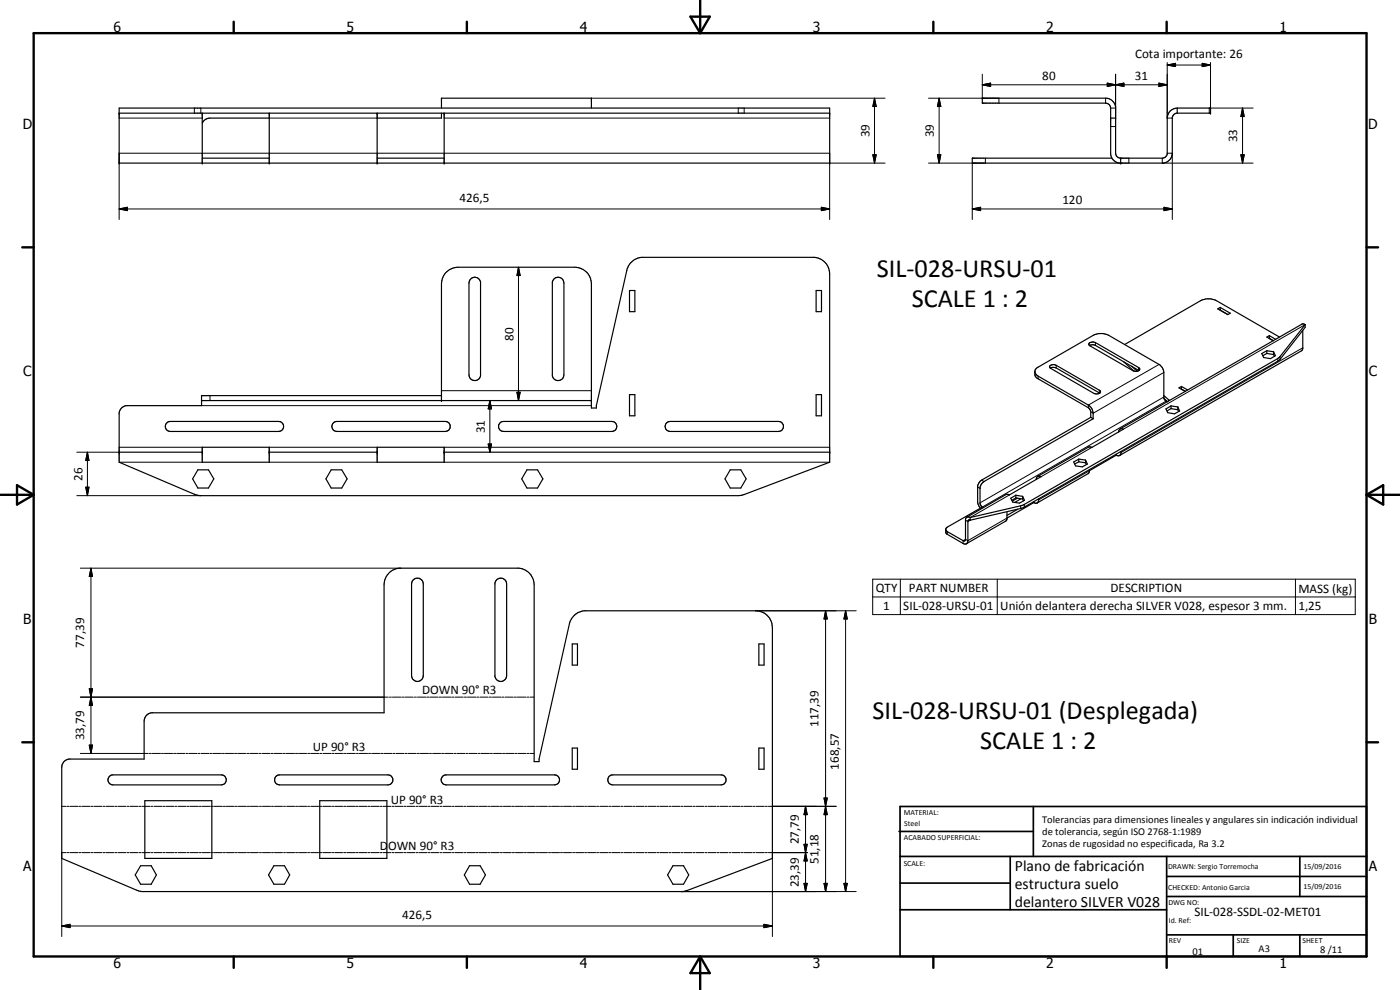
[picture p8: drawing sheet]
<svg xmlns="http://www.w3.org/2000/svg" width="420mm" height="297mm" viewBox="0 0 420 297" stroke-linecap="round" stroke-linejoin="round" font-family="sans-serif">
<g fill="none" stroke="#000" stroke-width=".35">
<path d="M35.8 32.4h213.2v16.5h-213.2zM35.8 34h213.2M60.7 34v14.9M80.8 34v14.9M80.8 35.4h-17.8a2.56 2.56 0 0 0-2.3 1.6M113.2 34v14.9M132.5 32.4v-2.9h45v2.9M132.5 34v1.4h-19.3M133.3 34v14.9M333.3 35.4h1.5M353.3 32.4h10v1.6h-10.3l-.8 .4-.4 .8v10.8a3 3 0 0 1-2.6 2.9h-57.4v-1.4h41.9M353.3 32.4a3 3 0 0 0-3 3v10.8l-.6 1-.9 .3h-12.5"/>
<path d="M353.3 32.4v1.6M60.7 47.5h20.1M113.2 47.5h20.1M333.7 47.5l-.4-1.1v-14a1.52 1.52 0 0 0-1.5-1.5h-37v-1.4h37.4a3.1 3.1 0 0 1 2.6 2.5v14a1.52 1.52 0 0 0 1.5 1.5M333.7 47.5l1.1 1.1 1.1 .3M336.3 47.5v1.4M141.2 83.8a1.75 1.75 0 0 1 1.8-.5 1.75 1.75 0 0 1 1.2 1.3v28.2a1.75 1.75 0 0 1-1.9 1.4 1.75 1.75 0 0 1-1.6-1.8v-27.4zM166.2 83.8a1.74 1.74 0 0 1 1.9-.5 1.74 1.74 0 0 1 1.1 1.7v27.4a1.75 1.75 0 0 1-1.5 1.8 1.75 1.75 0 0 1-1.9-1.4v-28.2zM188.9 87.2h1.6v6.3h-1.6zM244.9 87.2h1.6v6.3h-1.6zM366.2 93l2.3 1.4M366.2 93v.1"/>
<path d="M366.2 92.2l3 1.8-.7 .4M366.2 92.2l-.7 .5 3 1.7M366.2 92.2v.8M391 99.1v5.5l-.4 .7-54.6 31.4M391.7 97.4l-.5-.2-.5 .1-54.5 31.4M391.7 97.4l-7.7 9.8-.5 .4-76.4 43.9-15.9 3.8M391.7 97.4v.8l-7.5 9.6-.7 .6-76.4 43.9-15.9 3.8M132.5 118.7h-72v3h-22.6a2.55 2.55 0 0 0-2.1 2.1v14.9l22.5 9.6 1.5 .4 162.7-.1 26.5-9.9v-56.5a5 5 0 0 0-4.5-5h-52a5 5 0 0 0-4.4 3.9l-9.1 40.6v.7h-1.5v-37.2a5 5 0 0 0-5-5h-35a5 5 0 0 0-5 5v35M188.9 118.4h1.6v6.4h-1.6zM244.9 118.4h1.6v6.4h-1.6zM310.6 111.8l1 1.1 15 8.6a3 3 0 0 1 1.5 2.5v1.6M315.2 109.7l.8-.3 1 .2 12.9 7.5a.57 .57 0 0 1 .3 .7 .57 .57 0 0 1-.7 .4l-1.2-.2-13-7.5-.3-.3z"/>
<path d="M315.2 110.5l.6-.3 1.2 .2 13 7.5M326.9 102.9a1.9 1.9 0 0 1 1.8-.1l13 7.5a.59 .59 0 0 1 .3 .7 .59 .59 0 0 1-.7 .4l-1.2-.1-13-7.5-.3-.4zM327 103.7l.9-.3 .8 .2 13.1 7.6M337.1 108.5l3.2 2.8M339.6 109.9l1.7 1.5M349.3 118.7l1.4 1.2M349.3 119.5l1.1 1M349.3 119.5v-7.7a3 3 0 0 0-1.5-2.5l-15-8.7a5.1 5.1 0 0 0-4.7 0l-16.8 9.7-.7 1v1.3l.7 .9 15.5 9 .6 1.1v1.6M349.3 119.5l1 1.1M350.7 119.9l.3 .2M350.7 119.9v.4M354.5 116.8h.1"/>
<path d="M354.6 116.8l1.2 .6M354.6 116l1.8 1M354.6 116v.8M354.6 116l-.8 .4 1.9 1M380.2 106l2 .4M380.2 106l-1.2 .7M380.2 105.2l-1.5 .9 .6 1.2 2 .3 1.5-.9-.6-1.2M380.2 105.2l2 .3M380.2 105.2v.8M380.9 100.7l-.7 .4 1.9 1.1-1.2-.7M380.9 101.5v.1M380.9 100.7l2 1.1"/>
<path d="M380.9 100.7v.8M382.2 106.4l.3 .5M382.2 105.5v.9M384 101.1l-18.9-10.9a5.2 5.2 0 0 0-4.8 0l-22.8 13.2M35.8 135.7h24.9M50.1 126.9l1-.5h32.5a1.5 1.5 0 0 1 1.5 1.6 1.5 1.5 0 0 1-1.5 1.5h-32.5a1.51 1.51 0 0 1-1.4-1 1.51 1.51 0 0 1 .4-1.6zM60.5 120.2h117M60.7 134.2h20.1v4.5h-20.1zM80.8 135.7h32.4M100.1 126.9l1-.5h32.5a1.5 1.5 0 0 1 1.5 1.6 1.5 1.5 0 0 1-1.5 1.5h-32.5a1.51 1.51 0 0 1-1.4-1 1.51 1.51 0 0 1 .4-1.6zM113.2 134.2h20.1v4.5h-20.1zM133.3 135.7h115.7"/>
<path d="M150.1 126.9l1-.5h32.5a1.5 1.5 0 0 1 1.5 1.6 1.5 1.5 0 0 1-1.5 1.5h-32.5a1.51 1.51 0 0 1-1.4-1 1.51 1.51 0 0 1 .4-1.6zM200.1 126.9l1-.5h32.5a1.5 1.5 0 0 1 1.5 1.6 1.5 1.5 0 0 1-1.5 1.5h-32.5a1.51 1.51 0 0 1-1.4-1 1.51 1.51 0 0 1 .4-1.6zM323.8 138.6l2 .3M323.8 138.6l-1.3 .6M323.8 137.8l-1.6 .8 .6 1.2 2 .3 1.5-.9-.5-1.2M323.8 137.8l2 .2M323.8 137.8v.8M325.8 138.9l.2 .5M325.8 138v.9M327.4 125.2l-33.2 19.2-.8 1.5v4.8l.8 1.7M327.4 125.2l.7 .4M328.1 125.6l-33.2 19.2-.8 1.5v4.8l.7 1-10.9 6.5 .1 1.5 5 3 1 .1"/>
<path d="M335 136.6l-8 4.6M335 136.3v.3M335.7 129.6a.88 .88 0 0 1 .4-.9 .88 .88 0 0 1 1 .1l-9.4 5.4h-1l-15.3 8.8M336.5 135.4a1.07 1.07 0 0 1-.8 1.4l-.7-.2M351.4 122.6l2.1 .3M351.4 122.6l-1.2 .7M351.4 121.8l-1.5 .9 .6 1.1 2 .4 1.5-.9-.5-1.2M351.4 121.8l2.1 .3M351.4 121.8v.8M353.5 122.9l.2 .5M353.5 122.1v.8M59.4 141h3.2l1.6 2.7-1.6 2.7h-3.2l-1.6-2.7z"/>
<path d="M99.4 141h3.2l1.6 2.7-1.6 2.7h-3.2l-1.6-2.7zM158.1 141h3.2l1.6 2.7-1.6 2.7h-3.2l-1.5-2.7zM219.1 141h3.2l1.6 2.7-1.6 2.7h-3.2l-1.5-2.7zM291.2 155.3l-.3-.1a.78 .78 0 0 0-1.1 .6v6l-.3 .5-5.2-2.8-.5-.6M291.2 156.1l-.5-.1-.2 .3v5.9l-.5 1M291.2 155.3v.8M302.2 153.5v2.2l-.2 .6-12 6.9M304.9 149.4l2 .3M304.9 149.4l-1.2 .7M304.9 148.6l-1.6 .9 .6 1.2 2.1 .3 1.5-.9-.6-1.2M304.9 148.6l2 .3M304.9 148.6v.8"/>
<path d="M305.3 149.5l-1.5 .9M305.5 152.8l-3.3 1.8M306.4 149.6l-1.9 1.1M306.9 149.7l.3 .6M306.9 148.9v.8M310.3 150.8l-8.1 4.6M310.3 150.5v.3M311 143.9a.88 .88 0 0 1 .4-.9 .88 .88 0 0 1 1 0l-9.5 5.5-1-.1-11.8 6.8M311.7 149.7v.6a.83 .83 0 0 1-.6 .7 .83 .83 0 0 1-.8-.2M327 140.9v.3M327 141.2l-.5 .9-15.2 8.8M124 174a1.75 1.75 0 0 1 1.9-.4 1.75 1.75 0 0 1 1.1 1.6v27.5a1.76 1.76 0 0 1-1.7 1.8 1.76 1.76 0 0 1-1.8-1.8v-27.5z"/>
<path d="M149 174a1.75 1.75 0 0 1 1.9-.4 1.75 1.75 0 0 1 1.1 1.6v27.5a1.77 1.77 0 0 1-1.6 1.8 1.77 1.77 0 0 1-1.9-1.5v-28.1zM171.7 193.2h1.6v6.4h-1.6zM227.7 193.2h1.6v6.4h-1.6zM19.1 228.6l1.5-.8h22.7v-11.5a2.58 2.58 0 0 1 2.1-2.4h69.9v-38.4a5 5 0 0 1 4.4-5h36.1a5 5 0 0 1 4.5 5v53h1.5v-.7l9.1-40.6a5.1 5.1 0 0 1 4.4-3.9h52a5.1 5.1 0 0 1 4.5 5v69.3l-26.5 9.9-163.2-.1-23.6-9.8v-27.3l.1-.8zM32.8 232.9l1.1-.4h32.5a1.5 1.5 0 0 1 1.5 1.5 1.5 1.5 0 0 1-1.5 1.5h-32.5a1.53 1.53 0 0 1-1.4-.9 1.53 1.53 0 0 1 .3-1.7zM82.8 232.9l1.1-.4h32.5a1.5 1.5 0 0 1 1.5 1.5 1.5 1.5 0 0 1-1.5 1.5h-32.5a1.51 1.51 0 0 1-1.4-.9 1.51 1.51 0 0 1 .3-1.7zM132.9 232.9l1-.4h32.5a1.5 1.5 0 0 1 1.5 1.5 1.5 1.5 0 0 1-1.5 1.5h-32.5a1.5 1.5 0 0 1-1.4-1 1.5 1.5 0 0 1 .4-1.6zM171.7 224.5h1.6v6.3h-1.6zM182.8 232.9l1.1-.4h32.5a1.5 1.5 0 0 1 1.5 1.5 1.5 1.5 0 0 1-1.5 1.5h-32.5a1.53 1.53 0 0 1-1.4-.9 1.53 1.53 0 0 1 .3-1.7zM227.7 224.5h1.6v6.3h-1.6zM42.2 259.8h3.2l1.5 2.7-1.5 2.8h-3.2l-1.6-2.8zM43.5 240.2h20.1v17.4h-20.1z"/>
<path d="M82.2 259.8h3.2l1.5 2.7-1.5 2.8h-3.2l-1.6-2.8zM96 240.2h20.1v17.4h-20.1zM140.9 259.8h3.2l1.6 2.7-1.6 2.8h-3.2l-1.6-2.8zM202 259.8h3.1l1.6 2.7-1.6 2.8h-3.1l-1.6-2.8z"/>
</g>
<g fill="#000">
<circle cx="35.8" cy="34" r=".18"/>
<circle cx="60.7" cy="34" r=".18"/>
<circle cx="80.8" cy="34" r=".18"/>
<circle cx="113.2" cy="34" r=".18"/>
<circle cx="132.5" cy="29.5" r=".18"/>
<circle cx="133.3" cy="34" r=".18"/>
<circle cx="177.5" cy="29.5" r=".18"/>
<circle cx="249" cy="34" r=".18"/>
<circle cx="363.3" cy="32.4" r=".18"/>
<circle cx="363.3" cy="34" r=".18"/>
<circle cx="35.8" cy="48.9" r=".18"/>
<circle cx="60.7" cy="48.9" r=".18"/>
<circle cx="80.8" cy="48.9" r=".18"/>
<circle cx="113.2" cy="48.9" r=".18"/>
<circle cx="133.3" cy="48.9" r=".18"/>
<circle cx="249" cy="48.9" r=".18"/>
<circle cx="336.3" cy="47.5" r=".18"/>
<circle cx="336.3" cy="48.9" r=".18"/>
<circle cx="35.8" cy="135.7" r=".18"/>
<circle cx="60.7" cy="135.7" r=".18"/>
<circle cx="80.8" cy="135.7" r=".18"/>
<circle cx="113.2" cy="135.7" r=".18"/>
<circle cx="132.5" cy="120.2" r=".18"/>
<circle cx="133.3" cy="135.7" r=".18"/>
<circle cx="177.5" cy="120.2" r=".18"/>
<circle cx="249" cy="135.7" r=".18"/>
</g>
<g fill="none" stroke="#000" stroke-width=".3">
<path d="M350.3 19.5l2.5-.5v1zM350.3 18.8v16.6h1.5M350.3 19.5h13M360.8 19l2.5 .5-2.5 .5zM363.3 18.8v13.6M35.8 35.4h24.9M58.3 32.4v1.6M60.3 32.4v1.6M80.8 35.4h32.4M133.3 35.4h115.7M177.5 29.5h88.1M221.6 32.4v1.6"/>
<path d="M223.3 32.4v1.6M262.5 29.5l.5 2.5h-1.1zM262.5 29.5v19.4M278.7 29.5h21.1v1.4M281.8 29.5l.6 2.5h-1.1zM281.8 29.5v19.4M294.8 25.4l2.5-.5v1.1zM294.8 25.4h55.5M294.8 22.3v7.2M331.8 29.5v1.4M332.3 24.9l2.5 .5-2.5 .6zM332.3 24.9l5 1.1v-1.1l-5 1.1z"/>
<path d="M333.3 38h1.5M333.3 32.4h1.5M334.8 25.4l2.5-.5v1.1zM334.8 22.3v13.1M347.8 24.9l2.5 .5-2.5 .6zM372.9 32.4l.5 2.6h-1zM372.9 32.4v16.5M376.1 32.4h-13.2v1.6M249 48.9h16.6M261.9 46.4h1.1l-.5 2.5zM281.3 46.4h1.1l-.6 2.5zM291.8 48.9v17"/>
<path d="M295.7 47.5v1.4h-17M338.8 47.5v1.4M348.8 47.5v1.4h27.3M350.3 46h1.5v19.9M372.4 46.4h1l-.5 2.5zM35.8 62.7l2.5-.5v1zM35.8 65.9v-19.9h213.2v19.9M35.8 62.7h213.2M246.5 62.2l2.5 .5-2.5 .5zM291.8 62.7l2.5-.5v1zM291.8 62.7h60M349.3 62.2l2.5 .5-2.5 .5z"/>
<path d="M155.6 80.2l.5 2.5h-1zM155.6 80.2v40M391.7 97.4l-54.6 31.4M63 118.7v1.5M132.5 117.2h45M155.1 117.7h1l-.5 2.5zM311.6 112.9v.8M317 109.6v.8M328.7 102.8v.8M329.9 117.1v.8M341.7 110.3v.8M347.8 109.3l-21.2 12.2v.8"/>
<path d="M349.3 119.1l-55.2 31.8M349.3 111.8l-21.2 12.2-.7-.4M383.5 107.6v.8M384.2 107v.8M391 104.4l-54.5 31.4M23.1 135.7h12.7M26.2 135.7l.5 2.5h-1zM26.2 135.7v13M35.8 134.2h24.9M35.8 138.7h24.9M60.5 121.7h117M80.8 134.2h32.4"/>
<path d="M80.8 138.7h32.4M133.3 134.2h115.7M133.3 138.7h115.7M146.5 133.2h1l-.5 2.5zM147 120.2l.5 2.5h-1zM147 120.2v15.5M327.7 134.2l-15.3 8.8M350 120.4l-55.2 31.7M23.1 148.7h37.2M25.7 146.2h1l-.5 2.5zM284.3 159.5v.8M289.8 156.1l.7 .4 .7-.4"/>
<path d="M293.4 146.1l.7 .5M294.6 144.1l.7 .4M302.2 155.4l-11.7 6.8-.7-.4-.8 .4v.9M302.9 148.5l-11.7 6.8M306.3 151.8v.8M307.4 151.3v.8M327 141.2l-15.3 8.8M24.1 170.5h96.2M27.3 170.5l.5 2.5h-1zM27.3 170.5v55.6M261.9 173.8h144.8v10.6h-144.8zM261.9 179.1h144.8"/>
<path d="M270.2 173.8v10.6M299.3 173.8v10.6M388.8 173.8v10.6M226.8 183.3h30.2M247.8 183.3l.5 2.4h-1zM247.8 183.3v84.2M253.8 183.3l.5 2.4h-1zM253.8 183.3v84.2M24.1 209.2h92.4M26.8 206.7h1l-.5 2.5zM27.3 209.2l.5 2.5h-1zM116.9 209.2h.6"/>
<path d="M117.8 209.2h2.5M120.6 209.2h.6M121.5 209.2h2.5M124.4 209.2h.6M125.3 209.2h2.5M128.1 209.2h.6M129 209.2h2.5M131.9 209.2h.6M132.8 209.2h2.5M135.6 209.2h.6M136.6 209.2h2.4M139.3 209.2h.7"/>
<path d="M140.3 209.2h2.5M143.1 209.2h.6M144 209.2h2.5M146.8 209.2h.7M147.8 209.2h2.5M150.6 209.2h.6M151.5 209.2h2.5M154.3 209.2h.7M155.3 209.2h2.5M158.1 209.2h.6M159 209.2h1.3M24.1 226.1h20.4"/>
<path d="M26.8 223.6h1l-.5 2.5zM44.8 226.1h.6M45.7 226.1h2.5M48.5 226.1h.6M49.3 226.1h2.5M52.1 226.1h.6M53 226.1h2.4M55.8 226.1h.6M56.7 226.1h2.4M59.4 226.1h.6M60.4 226.1h2.4M63.1 226.1h.6"/>
<path d="M64 226.1h2.5M66.7 226.1h.6M67.6 226.1h2.5M70.4 226.1h.6M71.3 226.1h2.4M74.1 226.1h.6M75 226.1h2.4M77.7 226.1h.6M78.6 226.1h2.5M81.4 226.1h.6M82.3 226.1h2.4M85 226.1h.6"/>
<path d="M85.9 226.1h2.5M88.7 226.1h.6M89.6 226.1h2.4M92.4 226.1h.6M93.2 226.1h2.5M96 226.1h.6M96.9 226.1h2.4M99.6 226.1h.7M100.6 226.1h2.4M103.3 226.1h.6M104.2 226.1h2.4M107 226.1h.6"/>
<path d="M107.9 226.1h2.4M110.6 226.1h.6M111.5 226.1h2.4M114.2 226.1h.7M115.2 226.1h2.4M117.9 226.1h.6M118.8 226.1h2.5M121.6 226.1h.6M122.5 226.1h2.4M125.3 226.1h.5M126.1 226.1h2.5M128.9 226.1h.6"/>
<path d="M129.8 226.1h2.4M132.5 226.1h.7M133.5 226.1h2.4M136.2 226.1h.6M137.1 226.1h2.5M139.9 226.1h.6M140.8 226.1h2.4M143.5 226.1h.6M144.4 226.1h2.5M147.2 226.1h.6M148.1 226.1h2.4M150.8 226.1h.7"/>
<path d="M151.8 226.1h2.4M154.5 226.1h.6M155.4 226.1h2.4M158.1 226.1h.7M159.1 226.1h1.2M247.3 239.4h1l-.5 2.5zM18.5 241.9h1.2M19.7 255.8h-1.2v25.2M20 241.9h.6M20 255.8h.6M20.9 241.9h2.5M20.9 255.8h2.5"/>
<path d="M23.7 241.9h.5M23.7 255.8h.5M24.5 241.9h2.5M24.5 255.8h2.5M27.3 241.9h.6M27.3 255.8h.6M28.2 241.9h2.4M28.2 255.8h2.4M30.9 241.9h.6M30.9 255.8h.6M31.8 241.9h2.4M31.8 255.8h2.4"/>
<path d="M34.5 241.9h.6M34.5 255.8h.6M35.4 241.9h2.4M35.4 255.8h2.4M38.1 241.9h.6M38.1 255.8h.6M39 241.9h2.4M39 255.8h2.4M41.7 241.9h.6M41.7 255.8h.6M42.6 241.9h2.4M42.6 255.8h2.4"/>
<path d="M45.3 241.9h.6M45.3 255.8h.6M46.3 241.9h2.4M46.3 255.8h2.4M49 241.9h.6M49 255.8h.6M49.9 241.9h2.4M49.9 255.8h2.4M52.6 241.9h.6M52.6 255.8h.6M53.5 241.9h2.4M53.5 255.8h2.4"/>
<path d="M56.2 241.9h.6M56.2 255.8h.6M57.1 241.9h2.4M57.1 255.8h2.4M59.8 241.9h.6M59.8 255.8h.6M60.7 241.9h2.4M60.7 255.8h2.4M63.4 241.9h.6M63.4 255.8h.6M64.3 241.9h2.4M64.3 255.8h2.4"/>
<path d="M67 241.9h.6M67 255.8h.6M67.9 241.9h2.4M67.9 255.8h2.4M70.6 241.9h.6M70.6 255.8h.6M71.5 241.9h2.4M71.5 255.8h2.4M74.2 241.9h.7M74.2 255.8h.7M75.1 241.9h2.4M75.1 255.8h2.4"/>
<path d="M77.9 241.9h.6M77.9 255.8h.6M78.8 241.9h2.4M78.8 255.8h2.4M81.5 241.9h.6M81.5 255.8h.6M82.4 241.9h2.4M82.4 255.8h2.4M85.1 241.9h.6M85.1 255.8h.6M86 241.9h2.4M86 255.8h2.4"/>
<path d="M88.7 241.9h.6M88.7 255.8h.6M89.6 241.9h2.4M89.6 255.8h2.4M92.3 241.9h.6M92.3 255.8h.6M93.2 241.9h2.5M93.2 255.8h2.5M96 241.9h.6M96 255.8h.6M96.8 241.9h2.5M96.8 255.8h2.5"/>
<path d="M99.6 241.9h.5M99.6 255.8h.5M100.4 241.9h2.5M100.4 255.8h2.5M103.2 241.9h.6M103.2 255.8h.6M104.1 241.9h2.4M104.1 255.8h2.4M106.8 241.9h.6M106.8 255.8h.6M107.7 241.9h2.4M107.7 255.8h2.4"/>
<path d="M110.4 241.9h.6M110.4 255.8h.6M111.3 241.9h2.4M111.3 255.8h2.4M114 241.9h.6M114 255.8h.6M114.9 241.9h2.4M114.9 255.8h2.4M117.6 241.9h.6M117.6 255.8h.6M118.5 241.9h2.4M118.5 255.8h2.4"/>
<path d="M121.2 241.9h.6M121.2 255.8h.6M122.1 241.9h2.4M122.1 255.8h2.4M124.9 241.9h.6M124.9 255.8h.6M125.8 241.9h2.4M125.8 255.8h2.4M128.5 241.9h.6M128.5 255.8h.6M129.4 241.9h2.4M129.4 255.8h2.4"/>
<path d="M132.1 241.9h.6M132.1 255.8h.6M133 241.9h2.4M133 255.8h2.4M135.7 241.9h.6M135.7 255.8h.6M136.6 241.9h2.4M136.6 255.8h2.4M139.3 241.9h.6M139.3 255.8h.6M140.2 241.9h2.5M140.2 255.8h2.5"/>
<path d="M142.9 241.9h.6M142.9 255.8h.6M143.8 241.9h2.5M143.8 255.8h2.5M146.5 241.9h.6M146.5 255.8h.6M147.4 241.9h2.4M147.4 255.8h2.4M150.1 241.9h.7M150.1 255.8h.7M151.1 241.9h2.3M151.1 255.8h2.3"/>
<path d="M153.7 241.9h.7M153.7 255.8h.7M154.7 241.9h2.4M154.7 255.8h2.4M157.4 241.9h.6M157.4 255.8h.6M158.3 241.9h2.4M158.3 255.8h2.4M161 241.9h.6M161 255.8h.6M161.9 241.9h2.4M161.9 255.8h2.4"/>
<path d="M164.6 241.9h.6M164.6 255.8h.6M165.5 241.9h2.4M165.5 255.8h2.4M168.2 241.9h.6M168.2 255.8h.6M169.1 241.9h2.4M169.1 255.8h2.4M171.9 241.9h.6M171.9 255.8h.6M172.8 241.9h2.4M172.8 255.8h2.4"/>
<path d="M175.5 241.9h.6M175.5 255.8h.6M176.3 241.9h2.5M176.3 255.8h2.5M179.1 241.9h.6M179.1 255.8h.6M180 241.9h2.4M180 255.8h2.4M182.7 241.9h.6M182.7 255.8h.6M183.6 241.9h2.4M183.6 255.8h2.4"/>
<path d="M186.3 241.9h.6M186.3 255.8h.6M187.2 241.9h2.4M187.2 255.8h2.4M189.9 241.9h.6M189.9 255.8h.6M190.8 241.9h2.4M190.8 255.8h2.4M193.5 241.9h.6M193.5 255.8h.6M194.4 241.9h2.4M194.4 255.8h2.4"/>
<path d="M197.1 241.9h.7M197.1 255.8h.7M198 241.9h2.4M198 255.8h2.4M200.7 241.9h.7M200.7 255.8h.7M201.7 241.9h2.4M201.7 255.8h2.4M204.4 241.9h.6M204.4 255.8h.6M205.3 241.9h2.4M205.3 255.8h2.4"/>
<path d="M208 241.9h.6M208 255.8h.6M208.9 241.9h2.4M208.9 255.8h2.4M211.6 241.9h.6M211.6 255.8h.6M212.5 241.9h2.4M212.5 255.8h2.4M215.2 241.9h.6M215.2 255.8h.6M216.1 241.9h2.4M216.1 255.8h2.4"/>
<path d="M218.9 241.9h.5M218.9 255.8h.5M219.7 241.9h2.5M219.7 255.8h2.5M222.5 241.9h.5M222.5 255.8h.5M223.3 241.9h2.5M223.3 255.8h2.5M226 241.9h.6M226 255.8h.6M227 241.9h2.4M227 255.8h2.4"/>
<path d="M229.7 241.9h.6M229.7 255.8h.6M230.6 241.9h20.3M230.6 255.8h11.8M231.8 255.8v25.2M241.3 253.3h1l-.5 2.5zM241.8 255.8l.5 2.5h-1zM241.8 241.9l.5 2.5h-1zM241.8 241.9v25.6M247.8 241.9l.5 2.5h-1zM18.5 277.8l2.5-.5v1zM18.5 277.8h213.3"/>
<path d="M204.4 267.5h52.6M229.3 277.3l2.5 .5-2.5 .5zM241.3 265h1l-.5 2.5zM247.3 265h1l-.5 2.5zM253.3 265h1l-.5 2.5z"/>
</g>
<g fill="none" stroke="#000" stroke-width=".71">
<path d="M10.1 9.9h400v277.1h-400zM70.1 6.5v3.4M140.1 6.5v3.4M207.2 5h5.8l-2.9 4.9zM210.1 0v9.9M280.1 6.5v3.4M350.1 6.5v3.4M6.7 74.2h3.4M410.1 74.2h3.5M.1 148.5h10M5.1 145.6l5 2.9-5 2.9zM410.1 148.5h10"/>
<path d="M410.1 148.5l5-2.9v5.8zM6.7 222.7h3.4M410.1 222.7h3.5M70.1 287v3.4M140.1 287v3.4M210.1 287v10M210.1 287l2.9 5h-5.8zM280.1 287v3.4M350.1 287v3.4"/>
</g>
<g fill="none" stroke="#000" stroke-width=".51">
<path d="M269.8 249.5h40.3M270.1 242h140v45h-140zM270.1 257h140M303.2 257v16M310.1 242v15M350.1 257v30M390.1 257v12M270.1 265h33.1M270.1 273h80M350.1 269h60M350.1 263h60M350.1 280.5h60"/>
<path d="M370.1 280.5v6.5M390.1 280.5v6.5"/>
</g>
<g fill="#000">
<path d="M350.3 19.5l2.5-.5v1zM360.8 19l2.5 .5-2.5 .5zM262.5 29.5l.5 2.5h-1.1zM281.8 29.5l.6 2.5h-1.1zM294.8 25.4l2.5-.5v1.1zM332.3 24.9l2.5 .5-2.5 .6zM334.8 25.4l2.5-.5v1.1zM347.8 24.9l2.5 .5-2.5 .6zM372.9 32.4l.5 2.6h-1zM261.9 46.4h1.1l-.5 2.5zM281.3 46.4h1.1l-.6 2.5zM372.4 46.4h1l-.5 2.5z"/>
<path d="M35.8 62.7l2.5-.5v1zM246.5 62.2l2.5 .5-2.5 .5zM291.8 62.7l2.5-.5v1zM349.3 62.2l2.5 .5-2.5 .5zM155.6 80.2l.5 2.5h-1zM155.1 117.7h1l-.5 2.5zM26.2 135.7l.5 2.5h-1zM146.5 133.2h1l-.5 2.5zM147 120.2l.5 2.5h-1zM25.7 146.2h1l-.5 2.5zM27.3 170.5l.5 2.5h-1zM247.8 183.3l.5 2.4h-1z"/>
<path d="M253.8 183.3l.5 2.4h-1zM26.8 206.7h1l-.5 2.5zM27.3 209.2l.5 2.5h-1zM26.8 223.6h1l-.5 2.5zM247.3 239.4h1l-.5 2.5zM241.3 253.3h1l-.5 2.5zM241.8 255.8l.5 2.5h-1zM241.8 241.9l.5 2.5h-1zM247.8 241.9l.5 2.5h-1zM18.5 277.8l2.5-.5v1zM229.3 277.3l2.5 .5-2.5 .5zM241.3 265h1l-.5 2.5z"/>
<path d="M247.3 265h1l-.5 2.5zM253.3 265h1l-.5 2.5z"/>
</g>
<g font-size="7.9">
<text x="263.1" y="83.1">SIL-028-URSU-01</text>
<text x="273.6" y="92.2">SCALE 1 : 2</text>
<text x="261.8" y="215.8">SIL-028-URSU-01 (Desplegada)</text>
<text x="294.1" y="224.8">SCALE 1 : 2</text>
</g>
<g font-size="4.7">
<text x="304.6" y="261.2">Plano de fabricación</text>
<text x="304.6" y="266.6">estructura suelo</text>
<text x="304.6" y="272">delantero SILVER V028</text>
</g>
<g font-size="4.2">
<text x="34" y="9.6">6</text>
<text x="104" y="9.6">5</text>
<text x="174" y="9.6">4</text>
<text x="244" y="9.6">3</text>
<text x="314" y="9.6">2</text>
<text x="384" y="9.6">1</text>
<text x="6.8" y="38.7">D</text>
<text x="410.6" y="38.7">D</text>
<text x="7" y="112.9">C</text>
<text x="410.8" y="112.9">C</text>
<text x="7" y="187.1">B</text>
<text x="410.8" y="187.1">B</text>
<text x="7" y="261.4">A</text>
<text x="410.8" y="261.4">A</text>
<text x="34" y="290.4">6</text>
<text x="104" y="290.4">5</text>
<text x="174" y="290.4">4</text>
<text x="244" y="290.4">3</text>
<text x="314" y="290.4">2</text>
<text x="384" y="290.4">1</text>
</g>
<g font-size="3.9">
<text x="340.6" y="17.3">Cota importante: 26</text>
<text x="312.8" y="23.9">80</text>
<text x="340.6" y="23.9">31</text>
<text x="260.9" y="41.2" transform="rotate(-90 260.9 41.2)">39</text>
<text x="280.3" y="41.2" transform="rotate(-90 280.3 41.2)">39</text>
<text x="371.3" y="42.7" transform="rotate(-90 371.3 42.7)">33</text>
<text x="137.9" y="60.7">426,5</text>
<text x="318.8" y="61.2">120</text>
<text x="154.1" y="102.2" transform="rotate(-90 154.1 102.2)">80</text>
<text x="145.5" y="130" transform="rotate(-90 145.5 130)">31</text>
<text x="24.7" y="144.2" transform="rotate(-90 24.7 144.2)">26</text>
<text x="262.8" y="177.7">QTY</text>
<text x="272.8" y="177.7">PART NUMBER</text>
<text x="333.3" y="177.7">DESCRIPTION</text>
<text x="389.7" y="177.8">MASS (kg)</text>
<text x="265.1" y="183">1</text>
<text x="271.1" y="183">SIL-028-URSU-01</text>
<text x="300.2" y="183.1">Unión delantera derecha SILVER V028, espesor 3 mm.</text>
<text x="389.7" y="183">1,25</text>
<text x="25.2" y="194.3" transform="rotate(-90 25.2 194.3)">77,39</text>
<text x="126.6" y="208.4">DOWN 90° R3</text>
<text x="245.7" y="218.1" transform="rotate(-90 245.7 218.1)">117,39</text>
<text x="25.2" y="222.1" transform="rotate(-90 25.2 222.1)">33,79</text>
<text x="93.9" y="225.3">UP 90° R3</text>
<text x="251.7" y="230.9" transform="rotate(-90 251.7 230.9)">168,57</text>
<text x="117.3" y="241.2">UP 90° R3</text>
<text x="114" y="255.1">DOWN 90° R3</text>
<text x="239.7" y="253.4" transform="rotate(-90 239.7 253.4)">27,79</text>
<text x="245.7" y="259.2" transform="rotate(-90 245.7 259.2)">51,18</text>
<text x="239.7" y="266.2" transform="rotate(-90 239.7 266.2)">23,39</text>
<text x="120.7" y="275.8">426,5</text>
<text x="358.5" y="275">SIL-028-SSDL-02-MET01</text>
</g>
<g font-size="3.1">
<text x="312.7" y="246.8">Tolerancias para dimensiones lineales y angulares sin indicación individual</text>
<text x="312.7" y="250.4">de tolerancia, según ISO 2768-1:1989</text>
<text x="312.7" y="254">Zonas de rugosidad no especificada, Ra 3.2</text>
<text x="357.9" y="286.4">01</text>
<text x="377.7" y="285.6">A3</text>
<text x="396.2" y="285.9">8 /11</text>
</g>
<g font-size="2.4">
<text x="271.2" y="244.4">MATERIAL:</text>
<text x="271.3" y="252">ACABADO SUPERFICIAL:</text>
<text x="271.4" y="247.9">Steel</text>
<text x="271.2" y="259.7">SCALE:</text>
<text x="350.6" y="260.8">DRAWN: Sergio Torremocha</text>
<text x="391.2" y="260.6">15/09/2016</text>
<text x="350.6" y="267">CHECKED: Antonio Garcia</text>
<text x="391.2" y="266.7">15/09/2016</text>
<text x="350.6" y="271.4">DWG NO:</text>
<text x="350.8" y="276.9">Id. Ref:</text>
<text x="350.8" y="282.8">REV</text>
<text x="371.2" y="282.9">SIZE</text>
<text x="390.9" y="282.9">SHEET</text>
</g>
</svg>
